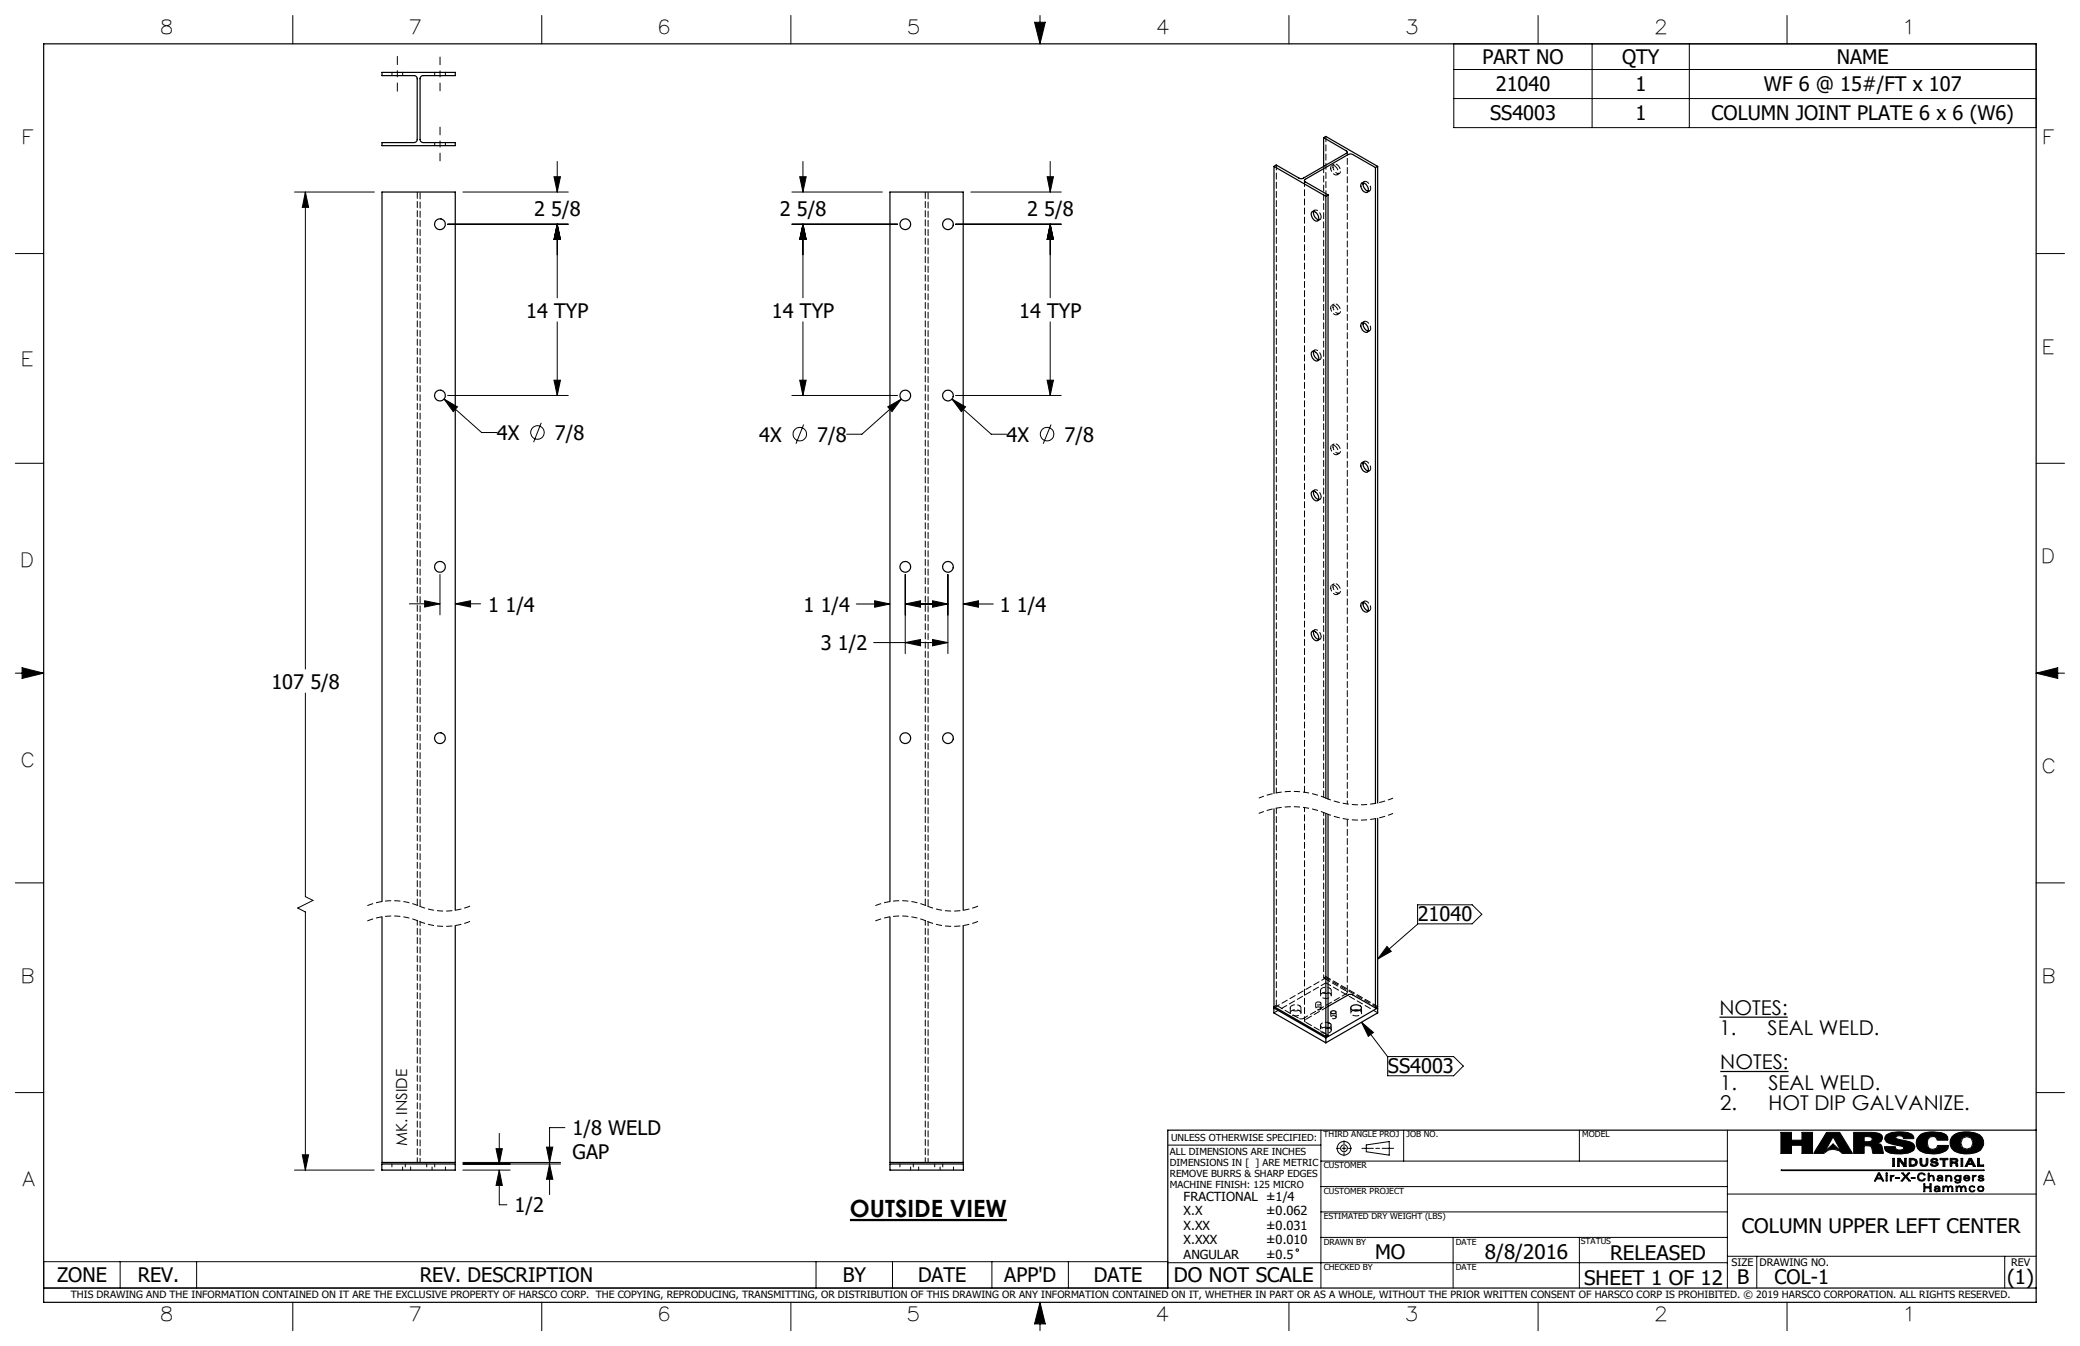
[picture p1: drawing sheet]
<svg xmlns="http://www.w3.org/2000/svg" width="432mm" height="279mm" viewBox="0 0 432 279" stroke-linecap="round" stroke-linejoin="round" font-family="sans-serif">
<g fill="none" stroke="#000" stroke-width=".21">
<path d="M60.8 3.2v5.9M112.5 3.2v5.9M164.2 3.2v5.9M214.8 4.6h2.2l-1.1 4.5zM215.9 3.2v5.9M267.6 3.2v5.9M301.8 9.1h120.9v17.4h-120.9zM301.8 14.4h120.9M319.3 3.2v5.9M330.5 9.1v17.4M350.7 9.1v17.4M371 3.2v5.9"/>
<path d="M61.1 39.9h16.6M63.4 39.9l.7 3.1h-1.3zM63.4 39.9v99M96.1 39.9h21.9M115 36.7h1.3l-.6 3.2zM115.7 33.5v6.4M164.4 39.9h18.8M166 36.7h1.4l-.7 3.2zM166.7 33.5v6.4M201.5 39.9h18.8M217.4 36.7h1.3l-.7 3.2zM218 33.5v6.4"/>
<path d="M301.8 20.5h120.9M3.2 52.6h5.9M92.9 46.5h25.1M115.7 46.5l.6 3.2h-1.3zM115.7 46.5v15.3M164.4 46.5h21.9M166.7 46.5l.7 3.2h-1.4zM166.7 46.5v15.3M198.4 46.5h21.9M218 46.5l.7 3.2h-1.3zM218 46.5v15.3M422.7 52.6h5.9"/>
<path d="M115 78.9h1.3l-.6 3.2zM115.7 66.8v15.3M166 78.9h1.4l-.7 3.2zM166.7 66.8v15.3M217.4 78.9h1.3l-.7 3.2zM218 66.8v15.3M3.2 96.2h5.9M92.2 82.8l2.8 1.7-.9 .9zM92.2 82.8l7.8 7h3.2M92.9 82.1h25.1M112.4 87.8l-1.6 4M164.4 82.1h21.9"/>
<path d="M166.8 88.1l-1.6 4M184.3 84.5l2.8-1.7-1.9 2.6zM187.1 82.8l-8.2 7.3h-3.1M197.6 82.8l2.8 1.7-.8 .9zM197.6 82.8l8.2 7.3h3.2M198.4 82.1h21.9M218.2 88.1l-1.6 4M422.7 96.2h5.9M91.3 119.2v8.4M187.9 119.2v16.5M196.8 119.2v16.5M3.2 139.7h5.9"/>
<path d="M4.6 138.6l4.5 1.1-4.5 1.1zM85 125.3h6.3M88.2 124.7l3.1 .6-3.1 .7zM94.5 125.3l3.2-.6v1.3zM94.5 125.3h5.3M177.8 125.4h6.9M181.4 133.4h15.4M181.6 124.7l3.1 .7-3.1 .6zM187.9 125.4l3.2-.7v1.3zM187.9 133.4l3.2-.6v1.3zM187.9 125.4h8.9M193.6 124.7l3.2 .7-3.2 .6z"/>
<path d="M193.6 132.8l3.2 .6-3.2 .7zM200 125.4l3.1-.7v1.3zM200 125.4h6.2M422.7 139.7h5.9M422.7 139.7l4.5-1.1v2.2zM63.4 143.9v42.2l1.6 .8-3.2 1.6 1.6 .8v53.6M3.2 183.3h5.9M287.9 196.5l.9 1-2.8 1.6zM294.3 187.8h11.3l2 2-2 2h-11.3zM294.3 191.8l-8.3 7.3M422.7 183.3h5.9M282.6 212.2l2.5 2.1-1 .8z"/>
<path d="M282.6 212.2l5.5 7.2M288.1 219.3h13.7l2 2-2 2h-13.7zM3.2 226.8h5.9M62.8 239.7h1.3l-.7 3.2zM103 238.4h1.3l-.7 3.2zM103.6 235.3v6.3M113.5 238.1h1.3l-.7 3.2zM117.3 234.1h-3.2v7.2M242.4 237.7h31.8M274.2 234.6v32.8M277.4 238.4h.7M278.6 238.4h.8"/>
<path d="M279 236.8v.7M279 238v.8M279 239.3v.6M279.9 238.4h.7M282.7 238.4h2.4M283.6 237.7l4.8-.7v2.8l-4.8-.7zM285.6 238.4h.8M286.9 238.4h2.4M291.4 234.6v6.4M327.9 234.6v6.4M358.6 234.6v32.8M369.7 235.1h2.2v1.6h2.2v-1.6h2.2v4.3h-2.2v-1.7h-2.2v1.7h-2.2z"/>
<path d="M379.2 235.1h2.7l2.7 4.3h-2.2a2.5 2.5 0 0 0-3.8 0h-2.1zM380.5 236l1.7 3-1.7-1.5-1.7 1.5zM384.8 235.1h3.7l1.7 .2 .5 .4 .1 .6-.3 .7-.8 .3 .7 .2 .3 .4 .3 1.5h-2.2l-.2-1-.3-.5-.6-.1h-.7v1.6h-2.2zM387 235.9l1.4 .1a.51 .51 0 0 1 0 .9l-1.4 .1zM389.7 237.3h.1M391.6 235.6a6.4 6.4 0 0 1 5.3-.2l.3 .4 .1 .6h-2.1l-.1-.4a1.07 1.07 0 0 0-1.5 .1v.1a3 3 0 0 0 1.9 .6l1.6 .5 .4 .7-.3 .8a7.4 7.4 0 0 1-4.9 .6l-.8-.5-.3-.9h2.3v.4a1.01 1.01 0 0 0 1.7-.2l-.4-.3-3.1-.8-.4-.7zM398.5 235.7a5.3 5.3 0 0 1 5.5-.2l.3 .5 .1 .7h-2.2l-.3-.6-.5-.2-.7 .1-.5 .5-.1 .7 .2 1 .4 .3 .5 .1 .8-.2 .2-.6h2.3l-.1 .6a3.9 3.9 0 0 1-2.8 1.1 4.2 4.2 0 0 1-3.5-1.1 2.19 2.19 0 0 1 .4-2.7zM405.2 235.9a5.4 5.4 0 0 1 5.8-.4 2.09 2.09 0 0 1 .8 2.2l-.7 1.1a5.9 5.9 0 0 1-5.4 .1 2.08 2.08 0 0 1-.5-3zM407.4 236.3l.9-.4 .9 .4 .4 .9-.4 1-.9 .3-.9-.3-.3-1zM422.7 226.8h5.9M61.1 242.9h16.6M96.1 242.9h9.8"/>
<path d="M96.1 241.6h20.3M96.1 241.3h20.3M103.6 242.9l.7 3.2h-1.3zM103.6 242.9v7.2h1.6M114.1 241.6l.7 3.2h-1.3zM114.1 241.6v6.4M274.2 256.9h84.4M274.2 251.6h84.4M274.2 246.3h84.4M274.2 241h84.4M301.7 256.9v10.5M327.9 256.9v10.5"/>
<path d="M358.6 247.9h64.1M369.8 242.9h42.1v.1h-42.1zM389.9 243.5h.3l.9 1.6h-.3l-.2-.4h-1l-.2 .4h-.3zM390.1 243.7l.4 .8h-.8zM391.5 244h.3v1.1h-.3zM391.5 243.5h.3v.2h-.3zM392.4 244h.2v.2l.2-.2h.4v.2l-.5 .1-.1 .8h-.2zM392.6 244.2h.1M392.9 240.5h.4v1.6h-.4zM393.6 244.4h.7v.2h-.7zM393.9 240.5h.5l1 1.2v-1.2h.3v1.6h-.5l-.9-1.3v1.3h-.4zM394.3 240.8h.1"/>
<path d="M394.8 243.5h.3l.5 .6 .5-.6h.4l-.7 .7 .8 .9h-.3l-.7-.7-.6 .7h-.3l.7-.9zM396.3 240.5a1.61 1.61 0 0 1 1.7 .5v.3l-.1 .5-.8 .3h-.8zM396.7 240.7a.62 .62 0 0 1 .8 .2 .62 .62 0 0 1 0 .7l-.8 .2zM396.8 244.4h.7v.2h-.7zM398.3 243.7a.87 .87 0 0 1 1.4 .2l-1-.2-.3 .2-.1 .4 .2 .5 .5 .2 .4-.3h.3l-.3 .4-.4 .1-.5-.1-.4-.3-.1-.5zM398.6 240.5h.4v1l.1 .3 .3 .1 .3-.1 .2-.4v-.9h.3v.9l-.2 .5a.93 .93 0 0 1-1.4-.4zM399.4 245.7h.2v.6h1v-.6h.3v1.7h-.3v-.8h-1v.8h-.2zM400.3 243.5h.2v.7l.5-.3a.79 .79 0 0 1 .4 1.2h-.1a.87 .87 0 0 0-.3-1 .85 .85 0 0 0-.5 1h-.2zM400.5 244.2h.1M400.9 240.7l.5-.3 .7 .1 .2 .4h-.4l-.1-.2h-.3l-.3 .2 .2 .2 .8 .2 .2 .4-.1 .2-.6 .2-.7-.1-.2-.4h.3l.4 .3 .5-.1v-.2l-1-.3-.2-.2zM401.7 246.3a.67 .67 0 0 1 1 .3v.7h-.2v-.1l-.7 .2-.2-.2v-.3l.1-.2 .8-.1-.1-.2-.3-.1-.5 .2zM402.4 244.7l.7-.1-.1 .3-.2 .1h-.3z"/>
<path d="M402.5 246.8h.1M402.5 246.8l-.8 .2 .2 .2h.3l.2-.1 .1-.3M402.5 247.2h.1M402.8 240.5h1.6v.2h-.6v1.4h-.4v-1.4h-.6zM403.1 244.6h.1M403.1 244.4l-.1-.2-.3-.1-.5 .2v-.2l.6-.2 .4 .2 .1 1h-.2v-.1M403.1 244.4l-.8 .1-.2 .3 .3 .3 .3 .1 .4-.2M403.1 244.4h.1M403.1 245h.1M403.5 246.4v-.2h-.2v1.1h.2l.1-.8 .4-.2 .3 .4v.6h.2l.1-.8 .3-.2 .3 .4v.6h.2l-.1-1-.5-.1-.3 .3M403.5 246.4l.5-.3 .4 .4M403.5 246.4h.1"/>
<path d="M403.9 244h.2v.2l.4-.3 .5 .2 .2 .4v.6h-.2l-.2-.9-.2-.1-.3 .1-.2 .9h-.2zM404.1 244.2h.1M404.4 246.5h.1M404.8 240.5a1.96 1.96 0 0 1 1.6 .2l-.1 .5-.3 .1 .4 .2 .1 .6h-.4a.61 .61 0 0 0-.7-.7h-.2v.7h-.4zM405.2 240.7l.8 .1v.3l-.8 .1zM405.9 244.1l.5-.2 .5 .3v-.2h.2v1l-.2 .5-.5 .1-.5-.1-.1-.3 .8 .2 .2-.1 .1-.4-.5 .2-.5-.2-.2-.4zM406 241.3h.1M406.1 244.2l.3-.1 .4 .1 .1 .3-.1 .3-.4 .2-.3-.2-.1-.3zM406.3 246.4v-.2h-.3l.1 1.1h.2l.1-.8 .3-.2 .3 .4v.6h.2l.1-.8 .4-.2 .3 .4v.6h.2l-.2-1-.4-.1-.4 .3M406.3 246.4l.4-.3 .5 .4M406.3 246.4h.1M407.1 240.5h.4v1.6h-.4z"/>
<path d="M407.2 246.5h.1M407.9 244.1l.4-.2 .5 .2 .1 .5h-1.1l.2 .3 .3 .1 .6-.2-.1 .2-.7 .1-.4-.2v-.6zM408 244.2l.3-.1 .4 .4h-.8zM408.8 240.5h.5l.8 1.6h-.5l-.1-.4h-1l-.2 .4h-.3zM408.9 246.3l.5-.2 .4 .1 .2 .3-.8-.2-.2 .2-.1 .3 .2 .4 .3 .1 .6-.2-.2 .2-.7 .1-.3-.3zM409 240.8l.3 .7h-.6zM409.5 244h.2v.2l.5-.2v.2l-.4 .1-.1 .8h-.2zM409.7 244.2h.1M410.5 240.5h.4v1.3h.9v.3h-1.3zM410.7 246.3l.5-.1 .5 .1 .2 .5-.2 .4-.5 .2-.5-.2-.2-.4zM410.7 244.2a.74 .74 0 0 1 1.1-.1v.2l-.5-.2-.4 .2 .7 .2 .3 .3a.76 .76 0 0 1-1.1 .3l-.2-.3 .8 .2 .2-.2a.87 .87 0 0 1-.9-.6zM410.8 246.5l.4-.2 .4 .2 .1 .3-.1 .3-.4 .1-.4-.1-.1-.3z"/>
<path d="M9.1 261.9h233.3v5.5h-233.3zM24.9 261.9v5.5M40.8 261.9v5.5M60.8 270.3v5.9M112.5 270.3v5.9M164.2 270.3v5.9M169.4 261.9v5.5M185.3 261.9v5.5M205.9 261.9v5.5M215.9 270.3v5.9M215.9 270.3l1.1 4.5h-2.2zM221.8 261.9v5.5"/>
<path d="M242.4 262.1h116.2M267.6 270.3v5.9M319.3 270.3v5.9M358.6 260.8h64.1M364.7 260.8v6.6M371 270.3v5.9M416.2 260.8v6.6"/>
<circle cx="111.6" cy="89.8" r="1.41"/>
<circle cx="166" cy="90.1" r="1.4"/>
<circle cx="217.4" cy="90.1" r="1.41"/>
<circle cx="279" cy="238.4" r=".71"/>
<circle cx="279" cy="238.4" r="1.41"/>
<circle cx="269.3" cy="259.5" r=".25"/>
</g>
<g fill="none" stroke="#000" stroke-width=".25">
<path d="M9.1 9.1h413.6v261.2h-413.6zM79.3 15h15.2v.7h-6.7a.6 .6 0 0 0-.6 .6v12.7a.66 .66 0 0 0 .6 .6h6.7v.6h-15.2v-.6h6.7a.66 .66 0 0 0 .6-.6v-12.7a.6 .6 0 0 0-.6-.6h-6.7zM264.5 34.5v130.2M264.5 34.5l10.7 6.2M274.8 28.6l4.7 2.7a.26 .26 0 0 1 .2 .3 .26 .26 0 0 1-.2 .2l-9.1 5.3-.6-.1-4.9-2.7-.4 .2M274.8 28.6l.4-.3 10.8 6.2M274.8 28.6v6M282.7 38a1.27 1.27 0 0 1 1.1 1.9 1.34 1.34 0 0 1-1.1-1.9zM283 37.9a1.62 1.62 0 0 0 1 1.8M285.5 34.8l-4.7-2.7-.6-.1-9.2 5.2a.29 .29 0 0 0-.2 .3 .29 .29 0 0 0 .2 .2l4.7 2.8M285.5 34.8v132M286 34.5l-.5 .3"/>
<path d="M286 34.5v132.2M272.4 44a1.27 1.27 0 0 1 1.1 1.9 1.31 1.31 0 0 1-1.1-1.9zM272.7 43.9a1.47 1.47 0 0 0 1 1.7M275.2 40.7v125M275.7 40.5l-.5 .2M275.7 40.5v125.4M272.4 73a1.27 1.27 0 0 1 1.1 1.9 1.31 1.31 0 0 1-1.1-1.9zM272.7 72.9a1.47 1.47 0 0 0 1 1.7M282.7 67a1.27 1.27 0 0 1 1.1 2 1.34 1.34 0 0 1-1.1-2zM283 67a1.61 1.61 0 0 0 1 1.7M282.6 96.2a.98 .98 0 0 1 1.4 .8 .6 .6 0 0 1-.1 .9 .6 .6 0 0 1-.9-.1l-.1-.2a1.39 1.39 0 0 1-.3-1.4zM283 96a1.61 1.61 0 0 0 1 1.8"/>
<path d="M272.4 102a1.27 1.27 0 0 1 1.1 1.9 1.31 1.31 0 0 1-1.1-1.9zM272.7 102a1.53 1.53 0 0 0 1 1.7M272.3 131.2a.95 .95 0 0 1 1.4 .8 .6 .6 0 0 1 .1 .7 .6 .6 0 0 1-.6 .3l-.1-.1a1.52 1.52 0 0 1-.8-1.7zM272.7 131a1.53 1.53 0 0 0 1 1.8M282.7 125.1a1.29 1.29 0 0 1 1.2 1.9 1.25 1.25 0 0 1-1.3-1.8zM283 125.1a1.61 1.61 0 0 0 1 1.7M264.5 167.9v41.1l10.7 6.2M275.2 168.9v46.3M275.7 169.1v45.8l-.5 .3M285.5 169.9v39.3M286 169.9v39.1l-.5 .2M79.3 187.1v-147.2h15.2v149"/>
<path d="M79.3 190.3v51h15.2v-49.2M184.7 187.1v-147.2h15.3v149M184.7 190.3v51h15.3v-49.2M264.4 209.2v1.1l10.8 6.2M264.4 209.2l10.8 6.2M264.7 209.1l-.3 .1M275.2 215.4v1.1M275.7 208.9l4.3-2.5h.6l4.9 2.8M275.7 212.3a.58 .58 0 0 1 .6 .5 .58 .58 0 0 1-.6 .6M275.7 213.3l.2 .1M276.3 210a.62 .62 0 0 1 1.1 .2l-.3 .2a.44 .44 0 0 1-.6 .1 .44 .44 0 0 1-.2-.5zM280.6 208.9a1.45 1.45 0 0 1 2 .3 1.24 1.24 0 0 1-1.1 .7 1.24 1.24 0 0 1-1.1-.7z"/>
<path d="M280.9 209.7l.5-.1 .8 .1M285.8 209.1l.2 .1M286 209.2v1.1l-10.8 6.2M286 209.2l-10.8 6.2M422.7 234.6h-180.3v32.8M79.3 241.6h15.2v1.3h-15.2zM184.7 241.6h15.3v1.3h-15.3zM9.1 267.4h413.6"/>
<circle cx="91.3" cy="46.5" r="1.12"/>
<circle cx="187.9" cy="46.6" r="1.11"/>
<circle cx="196.8" cy="46.5" r="1.1"/>
<circle cx="91.3" cy="82.1" r="1.12"/>
<circle cx="187.9" cy="82.1" r="1.11"/>
<circle cx="196.8" cy="82.1" r="1.1"/>
<circle cx="91.3" cy="117.7" r="1.12"/>
<circle cx="187.9" cy="117.7" r="1.11"/>
<circle cx="196.8" cy="117.7" r="1.1"/>
<circle cx="91.3" cy="153.2" r="1.12"/>
<circle cx="187.9" cy="153.2" r="1.11"/>
<circle cx="196.8" cy="153.2" r="1.1"/>
</g>
<path d="M215.9 270.3l-1.1 4.5h2.2zM214.8 4.6h2.2l-1.1 4.5zM4.6 138.6l4.5 1.1-4.5 1.1zM422.7 139.7l4.5-1.1v2.2zM369.7 235.1v4.3h2.2v-1.7h2.2v1.7h2.2v-4.3h-2.2v1.6h-2.2v-1.6zM387 235.9l1.4 .1 .3 .6-.5 .4h-1.2zM384.8 235.1v4.3h2.2v-1.6l1.4 .1 .4 1.5h2.2l-.4-1.7-.4-.3-.5-.1a1.15 1.15 0 0 0 1.1-1.2 1.41 1.41 0 0 0-1.7-1zM391.6 235.6a1.12 1.12 0 0 0-.2 1.2 1.12 1.12 0 0 0 1.1 .7l1.8 .3a.72 .72 0 0 1 .9 .5 1.03 1.03 0 0 1-1.7-.1v-.2h-2.3a1.46 1.46 0 0 0 1.7 1.5 7.2 7.2 0 0 0 4.2-.6 1.1 1.1 0 0 0 .3-1.2 1.1 1.1 0 0 0-1-.7l-2.1-.5a.58 .58 0 0 1-.7-.5l.4-.2h.6l.5 .2 .1 .4h2.1v-.2a1.62 1.62 0 0 0-1.8-1.2 6.2 6.2 0 0 0-3.9 .6zM398.3 235.9a2.19 2.19 0 0 0-.3 2.3 2.19 2.19 0 0 0 2 1.2 4.7 4.7 0 0 0 4.3-.9l.2-.7h-2.3a1.07 1.07 0 0 1-1.7 .6 1.38 1.38 0 0 1-.4-1.6 1.38 1.38 0 0 1 1.5-.9l.4 .3 .2 .5h2.2v-.5a1.37 1.37 0 0 0-1.6-1.1 6 6 0 0 0-4.3 .6zM407 237.2a1.3 1.3 0 0 1 2.6 0 1.3 1.3 0 0 1-2.6 0zM405.5 235.7a2.15 2.15 0 0 0-.6 2.3 2.15 2.15 0 0 0 2 1.4 5.7 5.7 0 0 0 4.4-.7 2.15 2.15 0 0 0 .3-2.3 2.15 2.15 0 0 0-1.8-1.3l-1.2-.2a4.6 4.6 0 0 0-3.1 .8zM379.2 235.1l-2.7 4.3h2.1a2.5 2.5 0 0 1 3.8 0h2.2l-2.7-4.3zM380.5 236l1.7 3-1.7-1.5-1.7 1.5zM392.9 240.5v1.6h.4v-1.6zM393.9 240.5v1.6h.4v-1.3l.9 1.3h.5v-1.6h-.3v1.2l-1-1.2zM396.7 240.7h.5l.4 .2 .1 .5-.3 .4h-.7zM396.3 240.5v1.6h.9a.83 .83 0 0 0 .8-.9 .83 .83 0 0 0-.9-.7zM398.6 240.5v1.1a.86 .86 0 0 0 .9 .5 .86 .86 0 0 0 .7-.7v-.9h-.3l-.1 1.2-.3 .2-.4-.1-.1-1.3zM400.9 240.7l-.1 .1a.53 .53 0 0 0 .6 .6l.4 .1a.27 .27 0 0 1 .1 .4 .27 .27 0 0 1-.4 0l-.4-.3h-.3a.86 .86 0 0 0 .8 .5 .86 .86 0 0 0 .8-.6l-.3-.3-.7-.1a.29 .29 0 0 1 0-.5 .29 .29 0 0 1 .4 .2l.1 .1h.4a.84 .84 0 0 0-1.4-.2zM402.8 240.5v.2h.6v1.4h.4v-1.4h.6v-.2zM405.2 240.7l.8 .1a.25 .25 0 0 1 0 .3 .25 .25 0 0 1-.3 .1h-.5zM404.8 240.5v1.6h.4v-.7l.7 .1 .2 .6h.4l-.1-.6-.4-.2 .4-.2v-.4l-.5-.2zM407.1 240.5v1.6h.4v-1.6zM409 240.8l.3 .7h-.6zM408.8 240.5l-.8 1.6h.3l.2-.4h1l.1 .4h.5l-.8-1.6zM410.5 240.5v1.6h1.3v-.3h-.9v-1.3zM390.1 243.7l.4 .8h-.8zM389.9 243.5l-.8 1.6h.3l.2-.4h1l.2 .4h.3l-.9-1.6zM391.5 243.5v.2h.3v-.2zM369.8 242.9v.1h42.1v-.1zM391.5 244v1.1h.3v-1.1zM392.4 244v1.1h.2l.1-.7 .5-.2v-.2h-.3l-.3 .2v-.2zM393.6 244.4v.2h.7v-.2zM394.8 243.5l.6 .7-.7 .9h.3l.6-.7 .7 .7h.3l-.8-.9 .7-.7h-.4l-.5 .6-.5-.6zM396.8 244.4v.2h.7v-.2zM398.3 243.6l-.3 .8a.87 .87 0 0 0 .7 .8 .87 .87 0 0 0 1-.5h-.3l-.2 .3h-.3a.67 .67 0 0 1-.6-.9 .67 .67 0 0 1 1.1-.2h.3a.86 .86 0 0 0-1.4-.3zM400.3 243.5v1.6h.2v-.7l.4-.3 .4 .2v.8h.2v-.9l-.6-.3-.4 .3v-.7zM402.4 244.7l.3-.1a.23 .23 0 0 1 .4 .1 .23 .23 0 0 1-.2 .3h-.3a.22 .22 0 0 1-.2-.1 .22 .22 0 0 1 0-.2zM402.3 244.1l-.1 .2 .3-.2 .4 .1a.2 .2 0 0 1 .1 .3 .2 .2 0 0 1-.3-.1l-.5 .1-.1 .5 .3 .2 .7-.2v.1h.2l-.1-1-.3-.2zM403.9 244v1.1h.2v-.6l.3-.4 .5 .1 .1 .9h.2l-.1-1-.6-.2-.4 .3v-.2zM406 244.1l-.1 .1a.6 .6 0 0 0 .1 .8 .6 .6 0 0 0 .9-.1l-.1 .4-.2 .1h-.4l-.2-.2-.2 .1 .4 .3 .8-.2 .1-.3v-1.1h-.2v.2a.7 .7 0 0 0-.9-.1zM406 244.5a.45 .45 0 0 1 .9 0 .45 .45 0 0 1-.9 0zM408 244.2l.5-.1 .2 .4h-.8zM407.8 244.1l-.2 .6a.67 .67 0 0 0 .6 .5 .67 .67 0 0 0 .7-.4l-.8 .2-.3-.4h1.1a.67 .67 0 0 0-.4-.6 .67 .67 0 0 0-.7 .1zM409.5 244v1.1h.2v-.7l.5-.2v-.2h-.3l-.2 .2v-.2zM410.8 244.1a.38 .38 0 0 0 0 .4 .38 .38 0 0 0 .4 .2h.2a.21 .21 0 0 1 .2 .3 .21 .21 0 0 1-.4 0l-.6-.2 .2 .3 .5 .1a.37 .37 0 0 0 .5-.2 .37 .37 0 0 0-.2-.5l-.4-.1a.21 .21 0 0 1-.2-.3 .21 .21 0 0 1 .3 0l.5 .2-.4-.4zM399.4 245.7v1.7h.2v-.8h1v.8h.3v-1.7h-.3v.6h-1v-.6zM401.8 246.9l.4-.1a.24 .24 0 0 1 .3 .3 .24 .24 0 0 1-.4 .1l-.3-.1zM401.7 246.3l-.1 .2 .5-.2 .3 .1a.23 .23 0 0 1 0 .3 .23 .23 0 0 1-.3 0 .41 .41 0 0 0-.6 .4 .41 .41 0 0 0 .7 .3l.3-.2v.1h.2v-.9l-.3-.2zM409 246.2l-.2 .3v.5l.4 .4h.6l.2-.3-.5 .2-.3-.1-.3-.3 .1-.4 .5-.2 .5 .2a.62 .62 0 0 0-1-.3zM410.7 246.7a.5 .5 0 0 1 1 0 .5 .5 0 0 1-1 0zM410.5 246.8a.65 .65 0 0 0 1.3 0 .65 .65 0 0 0-1.3 0zM403.3 246.2h.2v.2l.5-.3 .4 .4 .4-.3h.4l.2 .3v.8h-.2v-.8l-.2-.2-.5 .3v.7h-.2v-.7l-.3-.3-.4 .2-.1 .8h-.2zM406 246.2h.3v.2l.5-.3 .4 .4 .3-.3h.5l.2 .4v.7h-.2v-.7l-.3-.3-.4 .2-.1 .8h-.2v-.7l-.3-.3-.4 .3v.7h-.2z" fill-rule="evenodd" fill="#000"/>
<path d="M176.4 253.3h32.6" fill="none" stroke="#000" stroke-width=".46"/>
<path d="M357 211.1h14.1M357.1 222.4h14.2" fill="none" stroke="#000" stroke-width=".26"/>
<path d="M275.3 168.8a18.1 18.1 0 0 0-14 0M275.3 165.7a18.1 18.1 0 0 0-14 0M289.2 168.8a18.1 18.1 0 0 1-13.9 0M289.2 165.7a18.1 18.1 0 0 1-13.9 0" fill="none" stroke="#000" stroke-width=".21" stroke-dasharray="1.3 .6" stroke-dashoffset=".2" stroke-linecap="butt"/>
<path d="M86.9 191.2a14 14 0 0 0-10.8 0M86.9 188a14 14 0 0 0-10.8 0M97.7 191.2a14 14 0 0 1-10.8 0M97.7 188a14 14 0 0 1-10.8 0M192.4 191.2a14 14 0 0 0-10.8 0M192.4 188a14 14 0 0 0-10.8 0M203.2 191.2a14 14 0 0 1-10.8 0M203.2 188a14 14 0 0 1-10.8 0" fill="none" stroke="#000" stroke-width=".21" stroke-dasharray="1.3 .6" stroke-dashoffset="-.1" stroke-linecap="butt"/>
<path d="M91.4 18.8v-7M91.4 26.4v7" fill="none" stroke="#000" stroke-width=".21" stroke-dasharray="15.2 1.3 1.3 1.3" stroke-dashoffset="13.6"/>
<path d="M82.5 11.7v7.2" fill="none" stroke="#000" stroke-width=".21" stroke-dasharray="15.2 1.3 1.3 1.3" stroke-dashoffset="13.5"/>
<g fill="#000">
<path d="M287.9 196.5l.9 1-2.8 1.6zM282.6 212.2l2.5 2.1-1 .8z"/>
<path d="M103.6 242.9l.7 3.2h-1.3zM103 238.4h1.3l-.7 3.2zM115.7 46.5l.6 3.2h-1.3zM115 36.7h1.3l-.6 3.2zM115.7 46.5l.6 3.2h-1.3zM115 78.9h1.3l-.6 3.2zM63.4 39.9l.7 3.1h-1.3zM62.8 239.7h1.3l-.7 3.2zM88.2 124.7l3.1 .6-3.1 .7zM94.5 125.3l3.2-.6v1.3zM114.1 241.6l.7 3.2h-1.3zM113.5 238.1h1.3l-.7 3.2zM92.2 82.8l1.9 2.6 .9-.9zM184.3 84.5l.9 .9 1.9-2.6zM197.6 82.8l2 2.6 .8-.9zM166 78.9h1.4l-.7 3.2zM166.7 46.5l.7 3.2h-1.4zM218 46.5l.7 3.2h-1.3zM217.4 78.9h1.3l-.7 3.2zM218 46.5l.7 3.2h-1.3zM217.4 36.7h1.3l-.7 3.2zM166 36.7h1.4l-.7 3.2zM166.7 46.5l.7 3.2h-1.4zM187.9 125.4l3.2-.7v1.3zM181.6 124.7l3.1 .7-3.1 .6zM200 125.4l3.1-.7v1.3zM193.6 124.7l3.2 .7-3.2 .6zM193.6 132.8l3.2 .6-3.2 .7zM187.9 133.4l3.2-.6v1.3z"/>
</g>
<path d="M87.2 39.9v148.3M192.7 39.9v148.3M269.7 211.4l-4.7-2.7M271 211.6l4.7-2.7M274.8 203l4.7 2.7M275.7 214.9l-4.7-2.7M279.7 206v-35.9" fill="none" stroke="#000" stroke-width=".21" stroke-dasharray="1.3 .6" stroke-dashoffset="-.2"/>
<path d="M86.6 39.9v148M192.1 39.9v148M274.8 34.5v131M283 37.9a.58 .58 0 0 1 .6-.3 .58 .58 0 0 1 .5 .4 1.04 1.04 0 0 1 .1 1.7h-.2M283 67a.58 .58 0 0 1 .6-.3 .58 .58 0 0 1 .5 .3 1.04 1.04 0 0 1 .1 1.7h-.2M283 96a.58 .58 0 0 1 .6-.3 .58 .58 0 0 1 .5 .4 1.04 1.04 0 0 1 .1 1.6h-.2M283 125a.58 .58 0 0 1 .6-.3 .58 .58 0 0 1 .5 .4 1.04 1.04 0 0 1 .1 1.7h-.2M275.7 213.3a1.09 1.09 0 0 0-1.5 .7 1.3 1.3 0 0 0 2.2-.2l-.4-.4" fill="none" stroke="#000" stroke-width=".21" stroke-dasharray="1.3 .6" stroke-dashoffset="-.1"/>
<path d="M273.7 45.6l.4-.1 .2-.4M273.7 74.6l.4-.1 .2-.4M273.7 103.7l.4-.2 .2-.4M273.7 132.7l.4-.1 .2-.4M270.8 167.6v44.3M87.2 191.3v50M192.7 191.3v50" fill="none" stroke="#000" stroke-width=".21" stroke-dasharray="1.3 .6" stroke-dashoffset=".4"/>
<g fill="none" stroke="#000" stroke-width=".21" stroke-dasharray="1.3 .6" stroke-dashoffset=".3">
<path d="M81.4 15v.7M83.6 15.7v-.7M90.2 15v.7M92.5 15.7v-.7M90.2 29.6v.6M92.5 30.2v-.6M274.3 45.1a1.22 1.22 0 0 0-1.5-1.4l-.1 .2M274.3 74.1a1.22 1.22 0 0 0-1.5-1.4l-.1 .2M274.3 103.1a1.22 1.22 0 0 0-1.5-1.3l-.1 .1M274.3 132.2a1.22 1.22 0 0 0-1.5-1.4l-.1 .2M86.6 191.1v50.2M192.1 191.1v50.2"/>
<path d="M271 212.2a.27 .27 0 0 1-.2-.3 .27 .27 0 0 1 .2-.3M275.3 203l-10.6 6.1M279.5 205.7a.27 .27 0 0 1 .2 .3 .27 .27 0 0 1-.2 .2M285.8 209.1l-10.5-6.1"/>
</g>
<g fill="none" stroke="#000" stroke-width=".21" stroke-dasharray="1.3 .6" stroke-dashoffset=".6">
<path d="M274.8 168.7v34.3M279.7 166.9v-135.3M81.4 241.6v1.3M83.6 242.9v-1.3M84.1 241.6v1.3M85.3 242.9v-1.3M88.6 241.6v1.3M89.7 242.9v-1.3M90.3 241.6v1.3M92.5 242.9v-1.3M186.8 241.6v1.3M189 242.9v-1.3"/>
<path d="M189.6 241.6v1.3M190.7 242.9v-1.3M194 241.6v1.3M195.2 242.9v-1.3M195.7 241.6v1.3M197.9 242.9v-1.3"/>
</g>
<path d="M265 34.2v130.4M265 167.8v40.9M274.2 208.1a.53 .53 0 0 0-.6-.2 .53 .53 0 0 0-.4 .6 .53 .53 0 0 0 .6 .2 .53 .53 0 0 0 .4-.6M274.2 209.2a.53 .53 0 0 0-.6-.2 .53 .53 0 0 0-.4 .5 .53 .53 0 0 0 .6 .2 .53 .53 0 0 0 .4-.5M277.3 211a.53 .53 0 0 0-.6-.2 .53 .53 0 0 0-.4 .5 .53 .53 0 0 0 .6 .2 .53 .53 0 0 0 .4-.5M279.5 206.2l-8.9 5.2" fill="none" stroke="#000" stroke-width=".21" stroke-dasharray="1.3 .6" stroke-dashoffset=".2"/>
<g fill="none" stroke="#000" stroke-width=".21" stroke-dasharray="1.3 .6" stroke-dashoffset=".7">
<path d="M276.3 35a.57 .57 0 0 1 .3-.7 .57 .57 0 0 1 .7 .4 1.04 1.04 0 0 1 .2 1.6 1.39 1.39 0 0 1-1.2-1.3M276.7 34.8a.57 .57 0 0 1 .4-.8 .57 .57 0 0 1 .7 .4 1.04 1.04 0 0 1 .1 1.6 1.39 1.39 0 0 1-1.2-1.2M276.3 64.1a.57 .57 0 0 1 .3-.8 .57 .57 0 0 1 .7 .4 1.04 1.04 0 0 1 .2 1.7 1.39 1.39 0 0 1-1.2-1.3M276.7 63.8a.57 .57 0 0 1 .4-.7 .57 .57 0 0 1 .7 .3 1.04 1.04 0 0 1 .1 1.7 1.39 1.39 0 0 1-1.2-1.3M276.3 93.1a.57 .57 0 0 1 .3-.7 .57 .57 0 0 1 .7 .3 1.04 1.04 0 0 1 .2 1.7 1.39 1.39 0 0 1-1.2-1.3M276.7 92.8a.57 .57 0 0 1 .4-.7 .57 .57 0 0 1 .7 .4 1.04 1.04 0 0 1 .1 1.6 1.39 1.39 0 0 1-1.2-1.3M276.3 122.1a.57 .57 0 0 1 .3-.7 .57 .57 0 0 1 .7 .4 1.04 1.04 0 0 1 .2 1.6 1.39 1.39 0 0 1-1.2-1.3M276.7 121.9a.57 .57 0 0 1 .4-.8 .57 .57 0 0 1 .7 .4 1.04 1.04 0 0 1 .1 1.7 1.39 1.39 0 0 1-1.2-1.3M269.9 208.8a1.37 1.37 0 0 0-2 .4 1.25 1.25 0 0 0 2.2 0l-.2-.4M269.9 209.9a1.37 1.37 0 0 0-2 .3 1.25 1.25 0 0 0 2.2 0l-.2-.3M275.7 212.2a1.09 1.09 0 0 0-1.5 .7 1.32 1.32 0 0 0 1.5 .5M276.2 205.2a1.37 1.37 0 0 0-2.1 .4 1.25 1.25 0 0 0 2.3-.1l-.2-.3"/>
<path d="M276.2 206.2a1.37 1.37 0 0 0-2.1 .4 1.25 1.25 0 0 0 2.3 0l-.2-.4"/>
</g>
<path d="M275.3 28.3v12.4M275.3 204l-10.8 6.2M286 208.9l-10.7-6.2M286 210.2l-10.7-6.2" fill="none" stroke="#000" stroke-width=".21" stroke-dasharray="1.3 .6" stroke-dashoffset=".1"/>
<g fill="none" stroke="#000" stroke-width=".21" stroke-dasharray="1.3 .6">
<path d="M270.8 37.5v127M276.9 34.1l-.4 .2M277.6 36.3l.5-.3M283.2 37.7l-.5 .3M283.9 39.9l.4-.3M272.9 43.6l-.4 .3M273.6 45.8l.4-.2M272.9 72.7l-.4 .2M273.6 74.9l.4-.3M276.9 63.1l-.4 .3M277.6 65.3l.5-.3M283.2 66.7l-.5 .3"/>
<path d="M283.9 68.9l.4-.2M276.9 92.2l-.4 .2M277.6 94.3l.5-.2M283.2 95.8l-.5 .2M283.9 98l.4-.3M272.9 101.7l-.4 .3M273.6 103.9l.4-.3M272.9 130.7l-.4 .3M273.6 132.9l.4-.2M276.9 121.2l-.4 .3M277.6 123.4l.5-.3M283.2 124.8l-.5 .3"/>
<path d="M283.9 127l.4-.3M265 208.7l-.5 .2M275.3 202.7l-.5 .3M276 213.4l-.1-.1M282.3 209.8l-.1-.1"/>
</g>
<g fill="none" stroke="#000" stroke-width=".21" stroke-dasharray="1.3 .6" stroke-dashoffset=".5">
<path d="M267.9 209.2v1M270.1 210.2v-1M270.6 211.4l-.5 .1-.4-.1M273.1 208.3v1M274.1 212.8v1.1M274.1 205.6v1M274.2 209.3v-1M276.3 210.1v1M276.4 213.9v-1.1M276.4 206.6v-1M277.4 211.1v-1M280.4 209.2v1"/>
<path d="M280.9 209.7a.58 .58 0 0 0-.5 .7 .58 .58 0 0 0 .8 .4 .99 .99 0 0 0 1.4-.7l-.3-.3M282.7 210.2v-1"/>
</g>
<text font-size="4.9" x="176.4" y="252.7">OUTSIDE VIEW</text>
<g font-size="4.2">
<text x="307.8" y="13.3">PART NO</text>
<text x="336.8" y="13.3">QTY</text>
<text x="381.3" y="13.3">NAME</text>
<text x="310.5" y="18.9">21040</text>
<text x="339.5" y="18.9">1</text>
<text x="366.2" y="18.9">WF 6 @ 15#/FT x 107</text>
<text x="309.3" y="25">SS4003</text>
<text x="339.5" y="25">1</text>
<text x="355.3" y="25">COLUMN JOINT PLATE 6 x 6 (W6)</text>
<text x="110.9" y="44.8">2 5/8</text>
<text x="161.9" y="44.8">2 5/8</text>
<text x="213.2" y="44.8">2 5/8</text>
<text x="109.2" y="65.9">14 TYP</text>
<text x="160.2" y="65.9">14 TYP</text>
<text x="211.6" y="65.9">14 TYP</text>
<text x="103.2" y="91.4">4X</text>
<text x="115.2" y="91.4">7/8</text>
<text x="157.6" y="91.7">4X</text>
<text x="169.7" y="91.7">7/8</text>
<text x="209" y="91.7">4X</text>
<text x="221" y="91.7">7/8</text>
<text x="101.4" y="126.9">1 1/4</text>
<text x="166.8" y="127">1 1/4</text>
<text x="207.5" y="127">1 1/4</text>
<text x="170.4" y="135">3 1/2</text>
<text x="56.3" y="143">107 5/8</text>
<text x="294.3" y="191.2">21040</text>
<text x="357" y="214.9">1.</text>
<text x="357" y="210.7">NOTES:</text>
<text x="367" y="214.9">SEAL WELD.</text>
<text x="357.1" y="222">NOTES:</text>
<text x="288.1" y="222.8">SS4003</text>
<text x="357.1" y="226.2">1.</text>
<text x="367.1" y="226.2">SEAL WELD.</text>
<text x="357.1" y="230.4">2.</text>
<text x="367.1" y="230.4">HOT DIP GALVANIZE.</text>
<text x="118.9" y="235.7">1/8 WELD</text>
<text x="118.9" y="240.7">GAP</text>
<text x="106.8" y="251.7">1/2</text>
<text x="361.6" y="255.9">COLUMN UPPER LEFT CENTER</text>
<text x="285.5" y="261.4">MO</text>
<text x="308.3" y="261.3">8/8/2016</text>
<text x="334.3" y="261.6">RELEASED</text>
<text x="11.8" y="266.1">ZONE</text>
<text x="28.6" y="266.1">REV.</text>
<text x="87.1" y="266.1">REV. DESCRIPTION</text>
<text x="174.9" y="266.1">BY</text>
<text x="190.6" y="266.1">DATE</text>
<text x="208.5" y="266.1">APP'D</text>
<text x="227.1" y="266.1">DATE</text>
<text x="243.7" y="266.1">DO NOT SCALE</text>
<text x="328.9" y="266.7">SHEET 1 OF 12</text>
<text x="360.6" y="266.5">B</text>
<text x="368.4" y="266.6">COL-1</text>
<text x="416.7" y="266.5">(1)</text>
</g>
<g font-size="4">
<text x="33.6" y="7.1">8</text>
<text x="85.2" y="7.1">7</text>
<text x="137" y="7.1">6</text>
<text x="188.6" y="7.1">5</text>
<text x="240.3" y="7.1">4</text>
<text x="292.1" y="7.1">3</text>
<text x="343.8" y="7.1">2</text>
<text x="395.7" y="7.1">1</text>
<text x="4.9" y="29.8">F</text>
<text x="424.5" y="29.9">F</text>
<text x="4.8" y="76">E</text>
<text x="424.3" y="73.5">E</text>
<text x="4.7" y="117.7">D</text>
<text x="424.2" y="116.9">D</text>
<text x="4.7" y="159.3">C</text>
<text x="424.2" y="160.4">C</text>
<text x="4.8" y="204">B</text>
<text x="424.3" y="204">B</text>
<text x="4.8" y="246.1">A</text>
<text x="424.3" y="246">A</text>
<text x="33.6" y="274.2">8</text>
<text x="85.2" y="274.2">7</text>
<text x="137" y="274.2">6</text>
<text x="188.6" y="274.2">5</text>
<text x="240.3" y="274.2">4</text>
<text x="292.1" y="274.2">3</text>
<text x="343.8" y="274.2">2</text>
<text x="395.8" y="274.2">1</text>
</g>
<text font-size="3.2" x="84.5" y="237.9" transform="rotate(-90 84.5 237.9)">MK. INSIDE</text>
<g font-size="2.6">
<text x="245.7" y="249.3">FRACTIONAL ±1/4</text>
<text x="245.7" y="252.3">X.X</text>
<text x="245.7" y="255.3">X.XX</text>
<text x="262.9" y="252.3">±0.062</text>
<text x="262.9" y="255.3">±0.031</text>
<text x="245.7" y="258.3">X.XXX</text>
<text x="245.7" y="261.2">ANGULAR</text>
<text x="262.9" y="258.3">±0.010</text>
<text x="262.9" y="261.2">±0.5</text>
</g>
<g font-size="2.2">
<text x="359.5" y="262.8">SIZE</text>
<text x="365.3" y="262.7">DRAWING NO.</text>
<text x="417.5" y="262.8">REV</text>
</g>
<text font-size="2.1" x="14.7" y="269.5">THIS DRAWING AND THE INFORMATION CONTAINED ON IT ARE THE EXCLUSIVE PROPERTY OF HARSCO CORP. THE COPYING, REPRODUCING, TRANSMITTING, OR DISTRIBUTION OF THIS DRAWING OR ANY INFORMATION CONTAINED ON IT, WHETHER IN PART OR AS A WHOLE, WITHOUT THE PRIOR WRITTEN CONSENT OF HARSCO CORP IS PROHIBITED. © 2019 HARSCO CORPORATION. ALL RIGHTS RESERVED.</text>
<g font-size="2">
<text x="242.9" y="239.8">ALL DIMENSIONS ARE INCHES</text>
<text x="243.1" y="236.8">UNLESS OTHERWISE SPECIFIED:</text>
<text x="242.9" y="242.1">DIMENSIONS IN [ ] ARE METRIC</text>
<text x="242.9" y="244.4">REMOVE BURRS &amp; SHARP EDGES</text>
<text x="242.9" y="246.7">MACHINE FINISH: 125 MICRO</text>
</g>
<g font-size="1.7">
<text x="274.8" y="236.1">THIRD ANGLE PROJ</text>
<text x="292" y="236.1">JOB NO.</text>
<text x="328.5" y="236.1">MODEL</text>
<text x="274.8" y="242.5">CUSTOMER</text>
<text x="274.8" y="247.8">CUSTOMER PROJECT</text>
<text x="274.8" y="253.1">ESTIMATED DRY WEIGHT (LBS)</text>
<text x="274.8" y="258.3">DRAWN BY</text>
<text x="274.8" y="263.6">CHECKED BY</text>
<text x="302.2" y="263.6">DATE</text>
<text x="302.2" y="258.3">DATE</text>
<text x="328.2" y="258.3">STATUS</text>
</g>
</svg>
